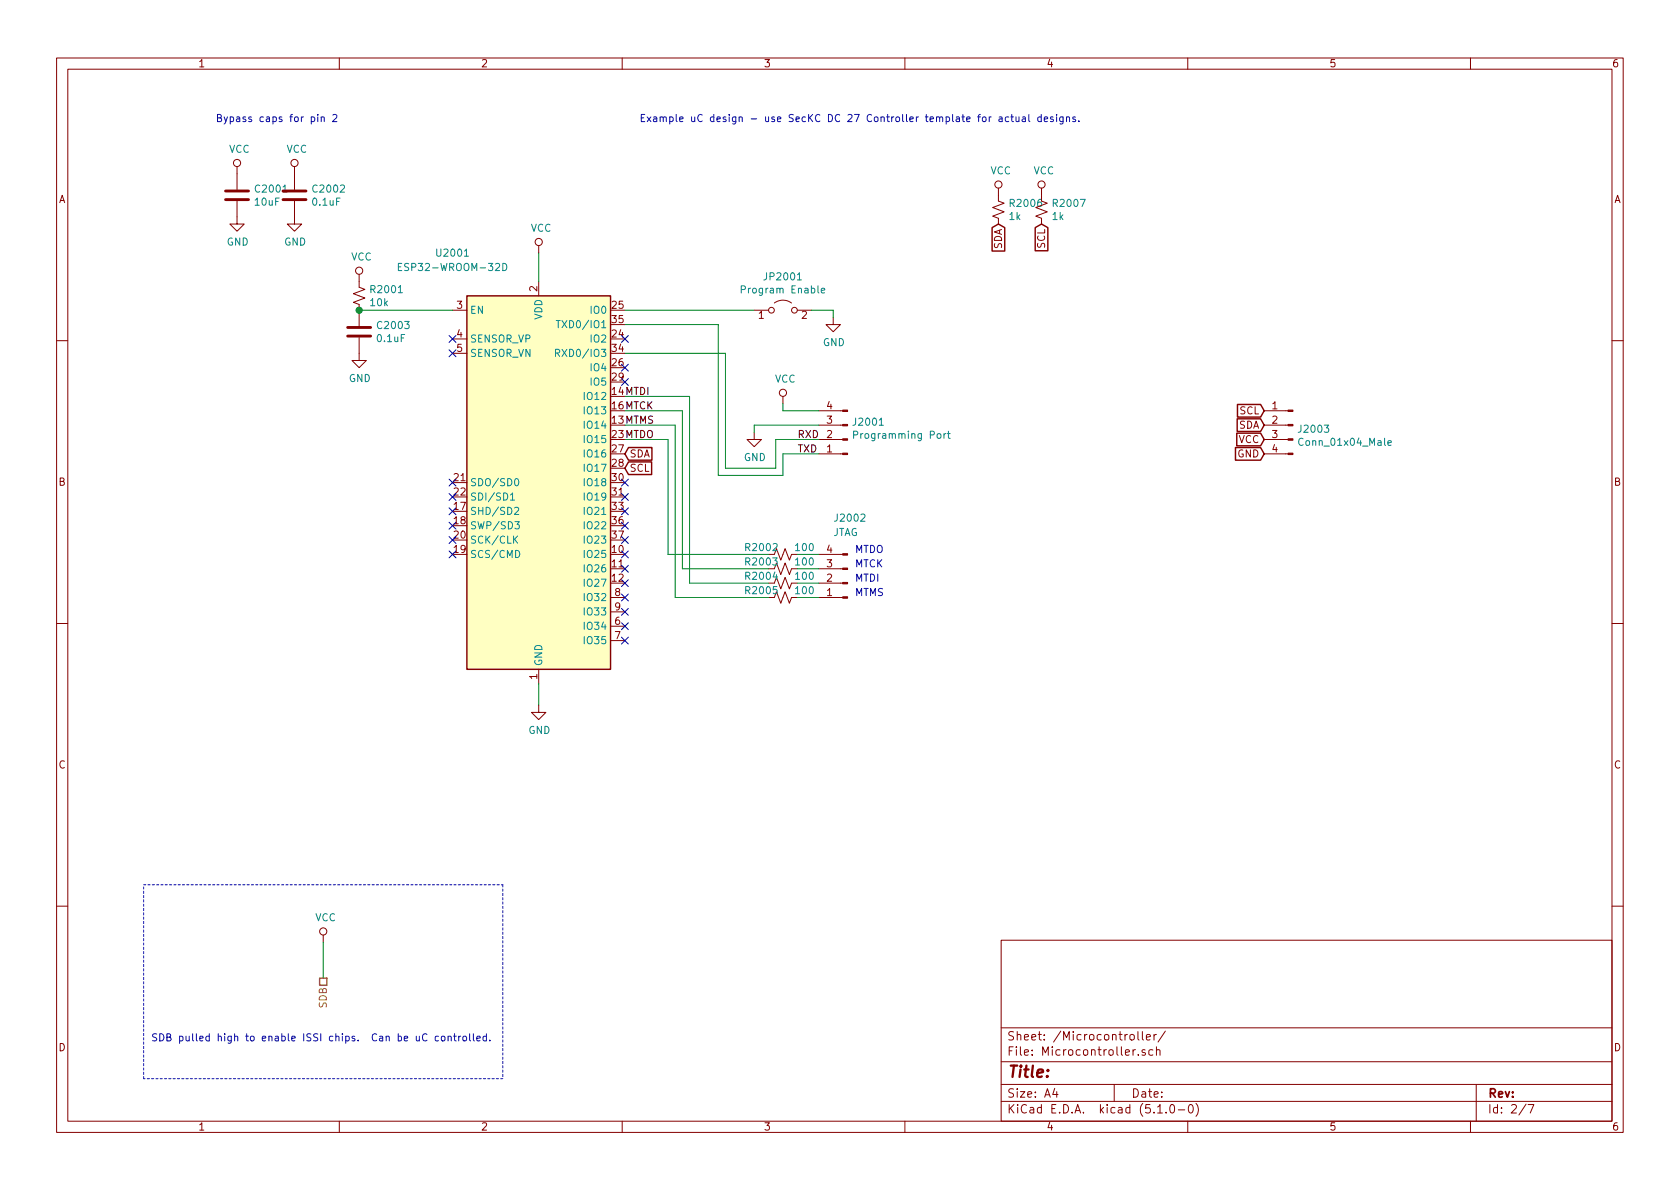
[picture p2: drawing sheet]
<svg xmlns="http://www.w3.org/2000/svg" width="297mm" height="210mm" viewBox="0 0 297 210" stroke-linecap="round" stroke-linejoin="round" font-family="sans-serif">
<g fill="none" stroke="#840000" stroke-width=".18">
<path d="M10 10.3h277v189.9h-277zM12 12.2h273v186.1h-273zM60 10.3v1.9M110 10.3v1.9M160 10.3v1.9M210 10.3v1.9M260 10.3v1.9M41.9 35.6v4h1.3l-1.3 1.3-1.3-1.3h1.3M41.9 29.5v4M52.1 35.6v4h1.2l-1.2 1.3-1.3-1.3h1.3M52.1 29.5v4M176.5 33.3v2.3l1 .3-2 .8 2 .8-2 .7 1 .4v1"/>
<path d="M184.1 33.3v2.3l1.1 .3-2.1 .8 2.1 .8-2.1 .7 1 .4v1M63.5 48.5v2.3l1 .4-2 .7 2 .8-2 .8 1 .3v3.9M63.5 59.7v4h1.3l-1.3 1.3-1.3-1.3h1.3M80 54.9h2.5M80 59.9h2.5M95.2 43.4v1.3M95.2 49.8v2.5M133.3 54.9h2.6M136.9 53.6a2.53 2.53 0 0 1 3.1 0M141 54.9h2.5M147.3 56.1v1.3h1.3l-1.3 1.3-1.3-1.3h1.3M10 60.2h2"/>
<path d="M80 62.5h2.5M133.3 76.4v1.3h1.3l-1.3 1.3-1.2-1.3h1.2M138.4 70.1v1.3M144.8 72.6h4.2M144.8 75.2h4.2M144.8 77.7h4.2M223.5 72.6h4.2M223.5 75.2h4.2M223.5 77.7h4.2M285 60.2h2M136.9 98l.4-1 .7 2.1 .8-2.1 .8 2.1 .4-1.1h1M144.8 80.3h4.2"/>
<path d="M144.8 98h4.2M223.5 80.3h4.2M10 110.3h2M95.2 118.4v2.5M107.9 110.7h2.6M107.9 113.3h2.6M107.9 105.7h2.6M107.9 108.2h2.6M136.9 100.6l.4-1 .7 2 .8-2 .8 2 .4-1h1M136.9 103.1l.4-1 .7 2 .8-2 .8 2 .4-1h1M136.9 105.7l.4-1.1 .7 2.1 .8-2.1 .8 2.1 .4-1h1M144.8 105.7h4.2"/>
<path d="M144.8 100.6h4.2M144.8 103.1h4.2M285 110.3h2M95.2 124.7v1.3h1.3l-1.3 1.2-1.2-1.2h1.2M10 160.2h2M57.1 165.3v1.3M177 166.3h108v32h-108zM285 160.2h2M60 198.3v1.9M110 198.3v1.9M160 198.3v1.9M177 194.8h108"/>
<path d="M177 191.8h108M177 187.8h108M177 181.8h108M186.5 192.5l-.4 1h1M186.8 193v1M197 191.8v3M199.8 183.1l.3-.2 .4 .2v.7l-.2 .1-.5-.1zM200.8 185.6l-.5 .3M201.2 182.4v1.3l.2 .2M201.3 186.5v.1M202 182.4v1.3l.2 .2M202.5 185.7l-.4-.1-.2 .2 .1 .2 .5 .2v.3h-.6"/>
<path d="M202.7 183.4l.7-.1-.1-.3-.4-.1-.2 .2 .1 .7h.5M203.8 185.7l-.4-.1-.3 .3 .1 .6 .2 .1 .4-.1M204 182.9v1M204.5 185.7l.2-.1 .4 .1v.9M204.5 182.9l-.5 .3M204.5 185.1v1.5M204.7 196.8h.8M206 182.3l-1.3 2M206.2 196.7v.1M207 195.4l.3-.1a.94 .94 0 0 1 0 1.5 .82 .82 0 0 1-.3-1.4zM208.3 196.3h1.2M210 198.3v1.9"/>
<path d="M210.3 195.4l.2-.1a.8 .8 0 0 1 .5 .8 .8 .8 0 0 1-.5 .7 1 1 0 0 1-.2-1.4zM211.5 195.1a1.71 1.71 0 0 1 0 2.3M260 198.3v1.9M261 191.8v6.5M269.8 195.2l-1.2 2M270.2 195.3h1l-.6 1.5"/>
<circle cx="41.9" cy="28.8" r=".63"/>
<circle cx="52.1" cy="28.8" r=".63"/>
<circle cx="176.5" cy="32.6" r=".63"/>
<circle cx="184.1" cy="32.6" r=".63"/>
<circle cx="63.5" cy="47.9" r=".63"/>
<circle cx="95.2" cy="42.8" r=".63"/>
<circle cx="136.4" cy="54.9" r=".51"/>
<circle cx="140.5" cy="54.9" r=".51"/>
<circle cx="138.4" cy="69.5" r=".63"/>
<circle cx="57.1" cy="164.7" r=".63"/>
</g>
<path d="M82.5 52.3h25.4v66.1h-25.4z" fill="#ffffc2" stroke="#ffffc2" stroke-width=".18"/>
<path d="M82.5 52.3h25.4v66.1h-25.4zM175.4 40.3l1.1-.7 1.1 .7v4.1h-2.2zM183 40.3l1.1-.7 1.2 .7v4h-2.3zM111.1 79.1h4.2v2.3h-4.2l-.6-1.1zM218.4 79.1h4.5l.6 1.2-.6 1.1h-4.5zM218.7 76.6h4.2l.6 1.1-.6 1.1h-4.2zM218.7 74.1h4.2l.6 1.1-.6 1.1h-4.2zM218.8 71.5h4.1l.6 1.1-.6 1.2h-4.1zM111.1 81.7h4.1v2.2h-4.1l-.6-1.1z" fill="none" stroke="#840000" stroke-width=".25"/>
<g fill="none" stroke="#008484" stroke-width=".18">
<path d="M70.4 47.2h.5M71 46.6h-.6v1.2h.6M88.9 46.6a.64 .64 0 0 1 .7 .6 .64 .64 0 0 1-.7 .6zM98.3 56.7h.8M98.7 56.7v1.3M131.1 51.2l.6-.1 .1-.1-.1-.3-.2-.2h-.4v1.3M141 49.5h.7M145.2 51.4l.6-.1v-.3h-.4l-.2 .1 .1 .7h.5M98.2 62.4h.6l.2-.2-.1-.3-.2-.1h-.5v1.2M98.5 62.4l.5 .6M150.9 76.9l.7-.1v-.4l-.7-.2v1.3M155.5 75.2h.7"/>
<path d="M166.9 76.7v.8M167.3 76.7l-.4 .2M167.5 76.7h.5M167.7 76.2v1.1l.3 .2M245.4 78.3l.6-.1-.1-.2-.3-.1-.2 .2 .1 .6h.4M90.2 87.5l.4-.3v1.2M90.2 88.4h.8M91 89.8l.5-.1 .2 .4-.8 .9h.8M91 95.3l.5 .8M91 92.2h.8l-.4 .5 .4 .2-.1 .6h-.5l-.2-.1M91.1 84.8l.2-.2a.67 .67 0 0 1 .4 .7 .67 .67 0 0 1-.4 .6l-.3-.2v-.3zM91.2 97.3a.64 .64 0 0 1 .7 .7 .64 .64 0 0 1-.7 .6z"/>
<path d="M91.5 94.8l-.7 .7"/>
</g>
<g fill="none" stroke="#008400" stroke-width=".18">
<path d="M63.5 54.9h16.5M95.2 44.7v5.1M110.5 54.9h22.8M110.5 57.4h16.5v26.7h11.4v-3.8h6.4M143.5 54.9h3.8v1.2M110.5 62.5h17.8v20.3h8.9v-5.1h7.6M110.5 72.6h10.1v28h15.3M110.5 77.7h7.6v20.3h17.8M110.5 75.2h8.9v30.5h16.5M110.5 70.1h11.4v33h14M138.4 71.4v1.2h6.4M144.8 75.2h-11.5v1.2"/>
<path d="M141 98h3.8M141 100.6h3.8M141 103.1h3.8M141 105.7h3.8M95.2 120.9v3.8M57.1 166.6v6.4"/>
</g>
<path d="M39.9 35.3h4M39.9 33.8h4M50 35.3h4.1M50 33.8h4.1M61.5 59.4h4M61.5 57.9h4" fill="none" stroke="#840000" stroke-width=".51"/>
<g fill="none" stroke="#0000c2" stroke-width=".18">
<path d="M55 20.7h.4l.3 .2-.2 .6h-.5M56.2 20.2v.2M56.2 20.7v.8M56.8 20.8l.2-.1h.3v.8M56.8 20.7v.8M58.9 20.4l.4-.2 .3 .4-.1 .2-.7 .7h.8M175.3 20.7l-.4 .2M176.7 20.7h.4l.1 .8M177.2 21h-.4l-.2 .2 .1 .3h.5M178.4 20.7h-.4l-.3 .2 .2 .6h.5M178.7 20.7h.5M178.9 20.2v1.1l.3 .2"/>
<path d="M179.6 20.7l.1 .8h.3l.2-.1M180.2 20.7v.8M180.8 20.7h.5v.8M181.3 21h-.4l-.2 .2 .1 .3h.5M181.9 20.2v1.1l.2 .2M184.1 20.7h-.4l-.2 .2 .1 .6h.5M184.1 20.2v1.3M184.6 21.1l.6-.1v-.3h-.4l-.2 .1 .1 .7h.5M186.2 20.7h-.3l-.2 .1 .1 .2 .4 .2v.3h-.5M186.8 20.2v.2M186.8 20.7v.8M188 20.7l-.1 1.1-.2 .1h-.3"/>
<path d="M188 20.7h-.4l-.2 .2 .1 .6h.5M188.6 20.8l.1-.1h.4v.8M188.6 20.7v.8M190.1 20.7h-.3l-.1 .1v.2l.4 .2v.3h-.4M190.8 21.4v.1M75.5 182.9a.51 .51 0 0 0-.6 0 .51 .51 0 0 0-.2 .6 .46 .46 0 0 0 .2 .5 .46 .46 0 0 0 .6-.1M77.5 183.3l-.3-.1-.3 .3 .1 .5h.5M78.1 183.3l.3-.1 .3 .3-.1 .5-.3 .1-.2-.2zM79.2 183.4l.2-.2 .3 .1 .1 .8M79.2 183.2v.9M80.2 183.2h.5M80.4 182.8v1.1l.3 .2"/>
<path d="M81.1 183.2v.9M81.5 183.2l-.4 .3M81.9 183.3l.3-.1 .3 .3-.1 .5-.3 .1-.2-.2zM83 182.8v1.1l.2 .2M83.7 182.8v1.1l.2 .2M84.3 183.6l.6-.1v-.2l-.4-.1-.2 .2 .1 .6h.5M86 183.3l-.4-.1-.2 .3 .1 .5h.5M86 182.8v1.3M86.6 183.9v.2"/>
</g>
<circle cx="63.5" cy="54.9" r=".51" fill="#008400" stroke="#008400" stroke-width=".25"/>
<g fill="#840000" stroke="#840000" stroke-width=".18">
<path d="M149 72.5h.9v.3h-.9z"/>
<path d="M149 75.1h.9v.2h-.9z"/>
<path d="M149 77.6h.9v.2h-.9z"/>
<path d="M149 80.1h.9v.3h-.9z"/>
<path d="M149 97.9h.9v.3h-.9z"/>
<path d="M149 100.5h.9v.2h-.9z"/>
<path d="M149 103h.9v.2h-.9z"/>
<path d="M149 105.5h.9v.3h-.9z"/>
<path d="M227.7 80.1h.9v.3h-.9z"/>
<path d="M227.7 77.6h.9v.2h-.9z"/>
<path d="M227.7 75.1h.9v.2h-.9z"/>
<path d="M227.7 72.5h.9v.3h-.9z"/>
</g>
<g fill="none" stroke="#000084" stroke-width=".18">
<path d="M79.4 59.3l1.2 1.2M80.6 59.3l-1.2 1.2M109.9 59.3l1.2 1.2M111.1 59.3l-1.2 1.2M79.4 61.9l1.2 1.2M80.6 61.9l-1.2 1.2M109.9 64.4l1.2 1.2M109.9 66.9l1.2 1.3M111.1 64.4l-1.2 1.2M111.1 66.9l-1.2 1.3M79.4 84.7l1.2 1.2M79.4 87.3l1.2 1.2"/>
<path d="M79.4 89.8l1.2 1.2M79.4 92.3l1.2 1.3M79.4 94.9l1.2 1.2M79.4 97.4l1.2 1.2M80.6 84.7l-1.2 1.2M80.6 87.3l-1.2 1.2M80.6 89.8l-1.2 1.2M80.6 92.3l-1.2 1.3M80.6 94.9l-1.2 1.2M80.6 97.4l-1.2 1.2M109.9 100l1.2 1.2M109.9 97.4l1.2 1.2"/>
<path d="M109.9 94.9l1.2 1.2M109.9 92.3l1.2 1.3M109.9 89.8l1.2 1.2M109.9 87.3l1.2 1.2M109.9 84.7l1.2 1.2M111.1 100l-1.2 1.2M111.1 97.4l-1.2 1.2M111.1 94.9l-1.2 1.2M111.1 92.3l-1.2 1.3M111.1 89.8l-1.2 1.2M111.1 87.3l-1.2 1.2M111.1 84.7l-1.2 1.2"/>
<path d="M109.9 112.7l1.2 1.2M109.9 110.1l1.2 1.2M109.9 107.6l1.2 1.2M109.9 105l1.2 1.3M109.9 102.5l1.2 1.2M111.1 112.7l-1.2 1.2M111.1 110.1l-1.2 1.2M111.1 107.6l-1.2 1.2M111.1 105l-1.2 1.3M111.1 102.5l-1.2 1.2"/>
</g>
<path d="M25.4 156.5h63.5M88.9 156.5v34.2M25.4 190.7v-34.2M88.9 190.7h-63.5" fill="none" stroke="#0000c2" stroke-width=".18" stroke-dasharray=".4 .4"/>
<path d="M56.5 173h1.3v1.2h-1.3z" fill="none" stroke="#848400" stroke-width=".25"/>
<text font-size="2.8" fill="#840000" x="178" y="190.5">Title:</text>
<g font-size="2.1" fill="#840000">
<text x="178" y="184">Sheet: /Microcontroller/</text>
<text x="178" y="186.7">File: Microcontroller.sch</text>
<text x="178" y="196.9">KiCad E.D.A. kicad (5.1.0-0)</text>
<text x="178" y="194.1">Size: A4</text>
<text x="200" y="194.1">Date:</text>
<text x="263" y="194.1">Rev:</text>
<text x="263" y="196.9">Id: 2/7</text>
</g>
<g font-size="1.8" fill="#840000">
<text x="35" y="11.9">1</text>
<text x="85" y="11.9">2</text>
<text x="135" y="11.9">3</text>
<text x="185" y="11.9">4</text>
<text x="235" y="11.9">5</text>
<text x="285" y="11.9">6</text>
<text x="10.4" y="35.9">A</text>
<text x="285.4" y="35.9">A</text>
<text x="177.2" y="44.1" transform="rotate(-90 177.2 44.1)">SDA</text>
<text x="184.8" y="43.9" transform="rotate(-90 184.8 43.9)">SCL</text>
<text x="95" y="51.5" transform="rotate(-90 95 51.5)">2</text>
<text x="80.8" y="54.6">3</text>
<text x="80.8" y="59.7">4</text>
<text x="108.3" y="59.7">24</text>
<text x="108.3" y="54.6">25</text>
<text x="108.3" y="57.1">35</text>
<text x="134.1" y="56.4">1</text>
<text x="141.8" y="56.4">2</text>
<text x="80.8" y="62.2">5</text>
<text x="108.3" y="64.8">26</text>
<text x="108.3" y="62.2">34</text>
<text x="108.3" y="67.3">29</text>
<text x="146.2" y="77.5">2</text>
<text x="146.2" y="74.9">3</text>
<text x="146.2" y="72.4">4</text>
<text x="219" y="75.8">SDA</text>
<text x="219.2" y="73.3">SCL</text>
<text x="224.9" y="72.4">1</text>
<text x="224.9" y="74.9">2</text>
<text x="224.9" y="77.5">3</text>
<text x="108.3" y="80">27</text>
<text x="108.3" y="82.5">28</text>
<text x="111.3" y="80.9">SDA</text>
<text x="111.3" y="83.4">SCL</text>
<text x="146.2" y="80">1</text>
<text x="218.8" y="80.9">GND</text>
<text x="219" y="78.4">VCC</text>
<text x="224.9" y="80">4</text>
<text x="10.4" y="85.9">B</text>
<text x="80.3" y="85.1">21</text>
<text x="80.3" y="87.6">22</text>
<text x="108.3" y="85.1">30</text>
<text x="108.3" y="87.6">31</text>
<text x="285.4" y="85.9">B</text>
<text x="80.3" y="90.2">17</text>
<text x="80.3" y="92.7">18</text>
<text x="80.3" y="95.2">20</text>
<text x="108.3" y="90.2">33</text>
<text x="108.3" y="92.7">36</text>
<text x="108.3" y="95.2">37</text>
<text x="80.3" y="97.8">19</text>
<text x="108.3" y="97.8">10</text>
<text x="108.3" y="100.3">11</text>
<text x="146.2" y="100.3">3</text>
<text x="146.2" y="97.8">4</text>
<text x="108.3" y="102.9">12</text>
<text x="108.7" y="105.4">8</text>
<text x="108.7" y="107.9">9</text>
<text x="146.2" y="105.4">1</text>
<text x="146.2" y="102.9">2</text>
<text x="108.7" y="110.5">6</text>
<text x="108.7" y="113">7</text>
<text x="95" y="120.1" transform="rotate(-90 95 120.1)">1</text>
<text x="10.4" y="135.9">C</text>
<text x="285.4" y="135.9">C</text>
<text x="10.4" y="185.9">D</text>
<text x="285.4" y="185.9">D</text>
<text x="35" y="199.9">1</text>
<text x="85" y="199.9">2</text>
<text x="135" y="199.9">3</text>
<text x="185" y="199.9">4</text>
<text x="235" y="199.9">5</text>
<text x="285" y="199.9">6</text>
</g>
<g font-size="1.8" fill="#0000c2">
<text x="38.1" y="21.6">Bypass caps for pin 2</text>
<text x="113" y="21.6">Example uC design - use SecKC DC 27 Controller template for actual designs.</text>
<text x="151.1" y="100.3">MTCK</text>
<text x="151.1" y="97.8">MTDO</text>
<text x="151.1" y="102.9">MTDI</text>
<text x="151.1" y="105.4">MTMS</text>
<text x="26.7" y="184.1">SDB pulled high to enable ISSI chips. Can be uC controlled.</text>
</g>
<g font-size="1.8" fill="#008484">
<text x="40.5" y="27">VCC</text>
<text x="50.6" y="27">VCC</text>
<text x="45.4" y="34.1">C2001</text>
<text x="55.5" y="34.1">C2002</text>
<text x="175.1" y="30.8">VCC</text>
<text x="182.7" y="30.8">VCC</text>
<text x="45.2" y="36.4">10uF</text>
<text x="55.4" y="36.4">0.1uF</text>
<text x="93.8" y="41">VCC</text>
<text x="178.5" y="38.9">1k</text>
<text x="178.8" y="36.6">R2006</text>
<text x="186.1" y="38.9">1k</text>
<text x="186.4" y="36.6">R2007</text>
<text x="40.1" y="43.4">GND</text>
<text x="50.2" y="43.4">GND</text>
<text x="62.1" y="46.1">VCC</text>
<text x="71.5" y="47.9">ESP32-WROOM-32D</text>
<text x="77.4" y="45.4">U2001</text>
<text x="65.8" y="51.8">R2001</text>
<text x="131.6" y="51.9">Program Enable</text>
<text x="135.4" y="49.6">JP2001</text>
<text x="65.6" y="54.1">10k</text>
<text x="67" y="58.2">C2003</text>
<text x="83.1" y="55.5">EN</text>
<text x="95.9" y="56.6" transform="rotate(-90 95.9 56.6)">VDD</text>
<text x="99.6" y="58">TXD0/IO1</text>
<text x="104.6" y="55.5">IO0</text>
<text x="66.8" y="60.5">0.1uF</text>
<text x="83.1" y="60.6">SENSOR_VP</text>
<text x="83.1" y="63.1">SENSOR_VN</text>
<text x="99.4" y="63.1">RXD0/IO3</text>
<text x="104.6" y="60.6">IO2</text>
<text x="104.6" y="65.7">IO4</text>
<text x="145.5" y="61.2">GND</text>
<text x="61.7" y="67.6">GND</text>
<text x="103.6" y="70.7">IO12</text>
<text x="104.6" y="68.2">IO5</text>
<text x="137" y="67.7">VCC</text>
<text x="103.6" y="75.8">IO14</text>
<text x="103.6" y="73.3">IO13</text>
<text x="151.1" y="75.3">J2001</text>
<text x="151.6" y="77.6">Programming Port</text>
<text x="229.8" y="76.5">J2003</text>
<text x="103.6" y="78.4">IO15</text>
<text x="103.6" y="80.9">IO16</text>
<text x="103.6" y="83.4">IO17</text>
<text x="131.5" y="81.5">GND</text>
<text x="230.1" y="78.8">Conn_01x04_Male</text>
<text x="83.1" y="86">SDO/SD0</text>
<text x="83.1" y="88.5">SDI/SD1</text>
<text x="103.6" y="86">IO18</text>
<text x="103.6" y="88.5">IO19</text>
<text x="83.1" y="91.1">SHD/SD2</text>
<text x="83.1" y="93.6">SWP/SD3</text>
<text x="103.6" y="91.1">IO21</text>
<text x="103.6" y="93.6">IO22</text>
<text x="147.2" y="94.8">JTAG</text>
<text x="147.8" y="92.2">J2002</text>
<text x="83.1" y="98.7">SCS/CMD</text>
<text x="83.1" y="96.1">SCK/CLK</text>
<text x="103.6" y="98.7">IO25</text>
<text x="103.6" y="101.2">IO26</text>
<text x="103.6" y="96.1">IO23</text>
<text x="132" y="97.5">R2002</text>
<text x="132" y="100">R2003</text>
<text x="140.8" y="97.5">100</text>
<text x="140.8" y="100">100</text>
<text x="103.6" y="103.8">IO27</text>
<text x="103.6" y="106.3">IO32</text>
<text x="132" y="102.5">R2004</text>
<text x="132" y="105.1">R2005</text>
<text x="140.8" y="102.5">100</text>
<text x="140.8" y="105.1">100</text>
<text x="103.6" y="111.4">IO34</text>
<text x="103.6" y="113.9">IO35</text>
<text x="103.6" y="108.8">IO33</text>
<text x="95.9" y="117.9" transform="rotate(-90 95.9 117.9)">GND</text>
<text x="93.4" y="129.8">GND</text>
<text x="55.7" y="162.9">VCC</text>
</g>
<g font-size="1.8">
<text x="108.3" y="69.8">14MTDI</text>
<text x="108.3" y="74.9">13MTMS</text>
<text x="108.3" y="72.4">16MTCK</text>
<text x="108.3" y="77.5">23MTDO</text>
<text x="141" y="77.5">RXD</text>
<text x="141" y="80">TXD</text>
</g>
<text font-size="1.8" fill="#848400" x="57.8" y="178.2" transform="rotate(-90 57.8 178.2)">SDB</text>
</svg>
